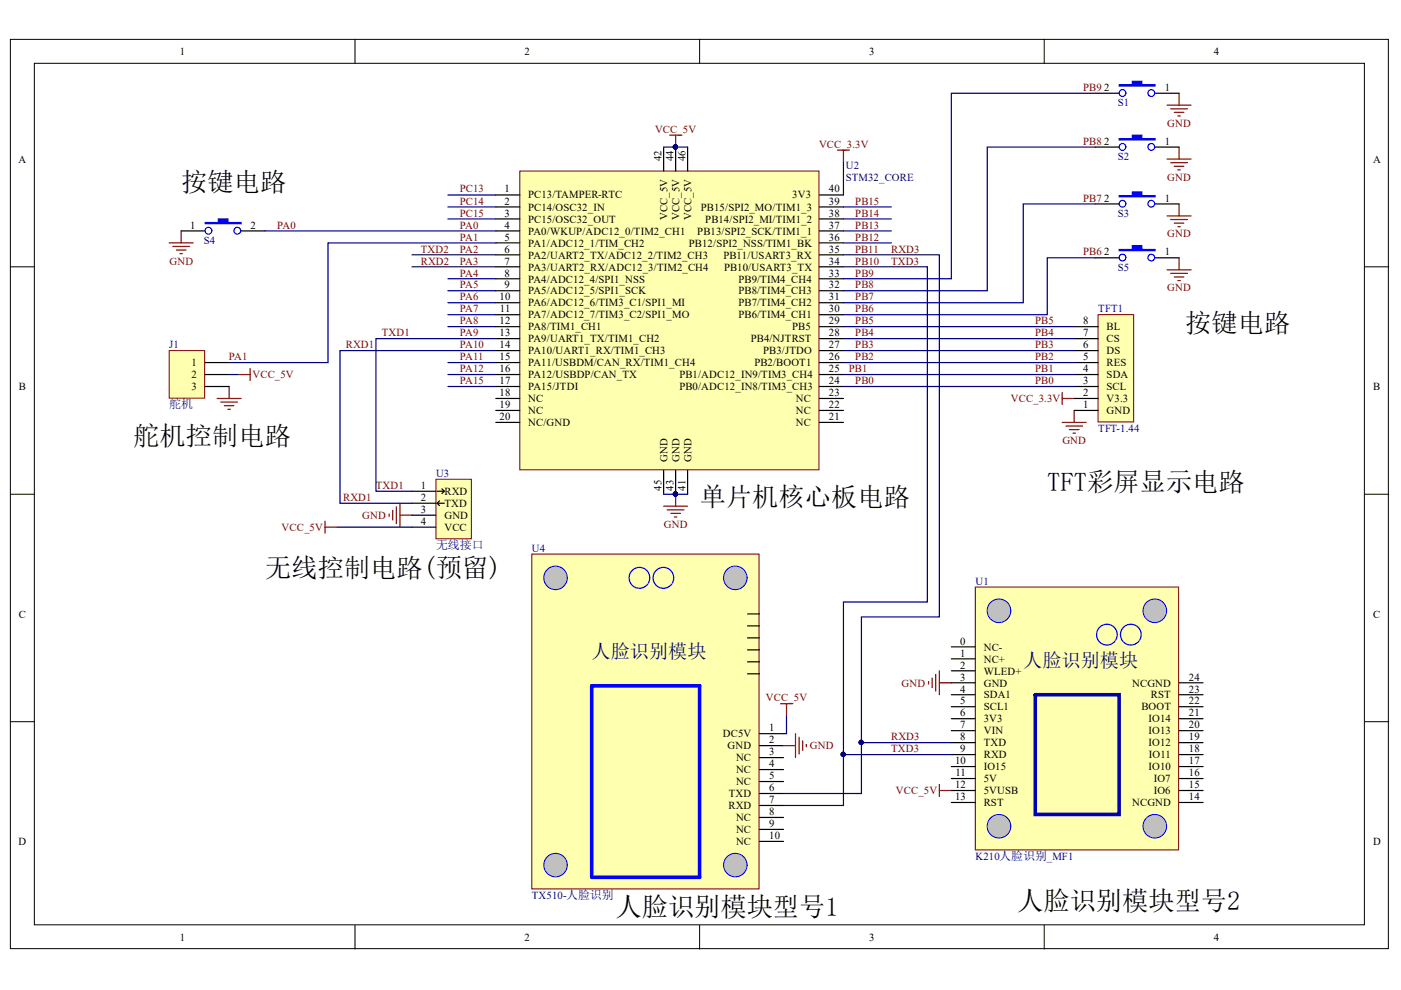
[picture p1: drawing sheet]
<svg xmlns="http://www.w3.org/2000/svg" width="297mm" height="210mm" viewBox="0 0 297 210" stroke-linecap="round" stroke-linejoin="round" font-family="sans-serif">
<g fill="#fff" stroke="#000" stroke-width=".21">
<path d="M2.2 8.3h292.2v192.8h-292.2z"/>
<path d="M7.3 13.4h282v182.7h-282z"/>
</g>
<path d="M75.3 8.3v5.1M148.3 8.3v5.1M221.4 8.3v5.1M2.2 56.6h5.1M289.4 56.6h5.1M2.2 104.8h5.1M289.4 104.8h5.1M2.2 153h5.1M289.4 153h5.1M75.3 196.2v5M148.3 196.2v5M221.4 196.2v5" fill="none" stroke="#000" stroke-width=".21"/>
<path d="M142 28.7h2.5M143.2 28.7v2.5M177.6 31.8h2.5M178.8 31.8v2.6M140.7 107.3h5.1M141.5 108.1h3.5M142.2 108.9h2.1M143 109.6h.5M143.2 104.8v2.5" fill="none" stroke="#800000" stroke-width=".25"/>
<g fill="#000080" stroke="#000080" stroke-width=".21">
<circle cx="143.2" cy="31.2" r=".46"/>
<circle cx="143.2" cy="104.7" r=".46"/>
</g>
<path d="M110.2 36.3h63.4v63.3h-63.4z" fill="#ffffb0" stroke="#800000" stroke-width=".21"/>
<g fill="none" stroke="#000" stroke-width=".25">
<path d="M140.7 31.2v5.1M143.2 31.2v5.1M145.8 31.2v5.1M38.4 49h5.1M105.1 41.3h5.1M105.1 43.9h5.1M105.1 46.4h5.1M105.1 49h5.1M105.1 51.5h5.1M105.1 54h5.1M105.1 56.6h5.1M105.1 59.1h5.1"/>
<path d="M173.7 41.3h5.1M173.7 43.9h5.1M173.7 46.4h5.1M173.7 49h5.1M173.7 51.5h5.1M173.7 54h5.1M173.7 56.6h5.1M173.7 59.1h5.1M105.1 61.6h5.1M105.1 64.2h5.1M105.1 66.7h5.1M105.1 79.4h5.1"/>
<path d="M105.1 76.9h5.1M105.1 69.3h5.1M105.1 71.8h5.1M105.1 74.3h5.1M173.7 61.6h5.1M173.7 64.2h5.1M173.7 66.7h5.1M173.7 79.4h5.1M173.7 76.9h5.1M173.7 69.3h5.1M173.7 71.8h5.1M173.7 74.3h5.1"/>
<path d="M105.1 81.9h5.1M105.1 84.5h5.1M105.1 87h5.1M105.1 89.6h5.1M140.7 99.7v5.1M143.2 99.7v5.1M145.8 99.7v5.1M173.7 81.9h5.1M173.7 84.5h5.1M173.7 87h5.1M173.7 89.6h5.1"/>
</g>
<g fill="#000080" stroke="#000080" stroke-width=".21">
<circle cx="143.2" cy="104.7" r=".46"/>
<circle cx="143.2" cy="31.2" r=".46"/>
</g>
<path d="M35.9 51.5h5.1M36.6 52.3h3.6M37.4 53h2M38.2 53.8h.5M38.4 49v2.5" fill="none" stroke="#800000" stroke-width=".25"/>
<path d="M43.5 47.2h2.8v-.8h2v.8h2.8v.2h-7.6z" fill-rule="evenodd" fill="#00f"/>
<g fill="none" stroke="#00f" stroke-width=".25">
<path d="M43.5 47.2h2.8v-.8h2v.8h2.8v.2h-7.6z"/>
<circle cx="44.2" cy="48.9" r=".72"/>
<circle cx="50.3" cy="48.9" r=".72"/>
</g>
<path d="M244.9 19.8h5.1M51.1 49h5.1" fill="none" stroke="#000" stroke-width=".25"/>
<path d="M250 19.8v2.5M247.4 22.3h5.1M248.2 23.1h3.6M249 23.8h2M249.7 24.6h.5" fill="none" stroke="#800000" stroke-width=".25"/>
<path d="M237.3 18h2.8v-.8h2v.8h2.8v.2h-7.6z" fill-rule="evenodd" fill="#00f"/>
<g fill="none" stroke="#00f" stroke-width=".25">
<path d="M237.3 18h2.8v-.8h2v.8h2.8v.2h-7.6z"/>
<circle cx="238" cy="19.7" r=".72"/>
<circle cx="244.1" cy="19.7" r=".72"/>
</g>
<path d="M232.2 19.8h5.1M244.9 31.2h5.1" fill="none" stroke="#000" stroke-width=".25"/>
<path d="M247.4 33.7h5.1M248.2 34.5h3.6M249 35.2h2M249.7 36h.5M250 31.2v2.5" fill="none" stroke="#800000" stroke-width=".25"/>
<path d="M237.3 29.4h2.8v-.7h2v.7h2.8v.3h-7.6z" fill-rule="evenodd" fill="#00f"/>
<g fill="none" stroke="#00f" stroke-width=".25">
<path d="M237.3 29.4h2.8v-.7h2v.7h2.8v.3h-7.6z"/>
<circle cx="238" cy="31.2" r=".72"/>
<circle cx="244.1" cy="31.2" r=".72"/>
</g>
<path d="M232.2 31.2h5.1M244.9 43.2h5.1" fill="none" stroke="#000" stroke-width=".25"/>
<path d="M247.4 45.8h5.1M248.2 46.5h3.6M249 47.3h2M249.7 48.1h.5M250 43.2v2.6" fill="none" stroke="#800000" stroke-width=".25"/>
<path d="M237.3 41.5h2.8v-.8h2v.8h2.8v.2h-7.6z" fill-rule="evenodd" fill="#00f"/>
<g fill="none" stroke="#00f" stroke-width=".25">
<path d="M237.3 41.5h2.8v-.8h2v.8h2.8v.2h-7.6z"/>
<circle cx="238" cy="43.2" r=".71"/>
<circle cx="244.1" cy="43.2" r=".71"/>
</g>
<path d="M232.2 43.2h5.1M244.9 54.7h5.1" fill="none" stroke="#000" stroke-width=".25"/>
<path d="M247.4 57.2h5.1M248.2 58h3.6M249 58.7h2M249.7 59.5h.5M250 54.7v2.5" fill="none" stroke="#800000" stroke-width=".25"/>
<path d="M237.3 52.9h2.8v-.8h2v.8h2.8v.2h-7.6z" fill-rule="evenodd" fill="#00f"/>
<g fill="none" stroke="#00f" stroke-width=".25">
<path d="M237.3 52.9h2.8v-.8h2v.8h2.8v.2h-7.6z"/>
<circle cx="238" cy="54.6" r=".71"/>
<circle cx="244.1" cy="54.6" r=".71"/>
</g>
<path d="M232.2 54.7h5.1" fill="none" stroke="#000" stroke-width=".25"/>
<path d="M225.2 89.6h5.1M225.2 83.2v2.6M225.2 84.5h2.5M226 90.3h3.5M226.7 91.1h2.1M227.5 91.8h.5M227.7 87v2.6" fill="none" stroke="#800000" stroke-width=".25"/>
<path d="M232.8 66.7h7.6v22.8h-7.6z" fill="#ffffb0" stroke="#800000" stroke-width=".21"/>
<path d="M227.7 79.4h5.1M227.7 76.9h5.1M227.7 74.3h5.1M227.7 71.8h5.1M227.7 69.3h5.1M227.7 87h5.1M227.7 81.9h5.1M227.7 84.5h5.1" fill="none" stroke="#000" stroke-width=".25"/>
<path d="M50.5 79.4h2.5M53 78.1v2.6M46 84.5h5.1M46.8 85.2h3.6M47.6 86h2M48.3 86.8h.5M48.6 81.9v2.6" fill="none" stroke="#800000" stroke-width=".25"/>
<path d="M35.9 74.3h7.5v10.1h-7.5z" fill="#ffffb0" stroke="#800000" stroke-width=".21"/>
<path d="M43.5 76.9h5.1M43.5 79.4h5.1M43.5 81.9h5.1" fill="none" stroke="#000" stroke-width=".25"/>
<g fill="none" stroke="#800000" stroke-width=".25">
<path d="M68.9 110.5v2.5M68.9 111.8h2.6M82.5 109v.5M83.3 108.2v2M84 107.5v3.5M84.8 106.7v5.1M84.8 109.2h2.5M196.9 144.5v.5M197.6 143.7v2.1M198.4 143v3.5M199.2 142.2v5.1M199.2 144.8h2.5"/>
<path d="M199.2 166.3v2.6M199.2 167.6h2.5"/>
</g>
<path d="M92.4 101.6h7.5v12.6h-7.5z" fill="#ffffb0" stroke="#800000" stroke-width=".21"/>
<path d="M87.3 104.2h5.1M87.3 106.7h5.1M87.3 109.2h5.1M87.3 111.8h5.1M92.7 104.2h1.5M92.7 106.7h1.5M92.7 106.7l.5 .5M93.2 106.2l-.5 .5M93.7 103.6l.5 .6M94.2 104.2l-.5 .5" fill="none" stroke="#000" stroke-width=".25"/>
<path d="M206.8 124.5h43.1v55.7h-43.1z" fill="#ffffb0" stroke="#800000" stroke-width=".21"/>
<path d="M201.7 137.2h5.1M201.7 139.7h5.1M201.7 144.8h5.1M201.7 147.3h5.1M201.7 149.8h5.1M201.7 152.4h5.1M201.7 154.9h5.1M201.7 157.5h5.1M201.7 160h5.1M201.7 162.5h5.1M201.7 165.1h5.1" fill="none" stroke="#000" stroke-width=".25"/>
<circle cx="211.8" cy="175.2" r="2.5" fill="#c0c0c0" stroke="#00f" stroke-width=".21"/>
<g fill="none" stroke="#000" stroke-width=".25">
<path d="M250 160h5.1M250 157.5h5.1M250 154.9h5.1M250 152.4h5.1M250 149.8h5.1M250 147.3h5.1M250 144.8h5.1M201.7 167.6h5.1M201.7 170.1h5.1M250 167.6h5.1M250 170.1h5.1M250 165.1h5.1"/>
<path d="M250 162.5h5.1"/>
</g>
<g fill="#c0c0c0" stroke="#00f" stroke-width=".21">
<circle cx="211.8" cy="129.5" r="2.5"/>
<circle cx="244.8" cy="175.2" r="2.5"/>
</g>
<path d="M236.6 135.6a2.19 2.19 0 0 0-1.9-3.2 2.19 2.19 0 0 0-2 3.2 2.19 2.19 0 0 0 3.8 .3M241.7 135.6a2.2 2.2 0 0 0-1.9-3.2 2.2 2.2 0 0 0-2 3.1 2.2 2.2 0 0 0 3.7 .4" fill="none" stroke="#00f" stroke-width=".25"/>
<g fill="#00f">
<circle cx="234.7" cy="134.6" r=".38"/>
<circle cx="239.8" cy="134.6" r=".38"/>
</g>
<circle cx="244.8" cy="129.5" r="2.5" fill="#c0c0c0" stroke="#00f" stroke-width=".21"/>
<path d="M219.5 147.3h17.8v25.4h-17.8z" fill="none" stroke="#0000b4" stroke-width=".76"/>
<path d="M201.7 142.2h5.1" fill="none" stroke="#000" stroke-width=".25"/>
<path d="M112.8 117.5h48.1v71h-48.1z" fill="#ffffb0" stroke="#800000" stroke-width=".21"/>
<path d="M161 155.6h5.1M161 158.1h5.1M161 160.6h5.1M161 163.2h5.1M161 165.7h5.1M161 168.2h5.1M161 170.8h5.1M161 173.3h5.1M161 175.9h5.1M161 178.4h5.1" fill="none" stroke="#000" stroke-width=".25"/>
<g fill="#c0c0c0" stroke="#00f" stroke-width=".21">
<circle cx="117.8" cy="122.5" r="2.5"/>
<circle cx="155.9" cy="122.5" r="2.5"/>
</g>
<path d="M137.5 123.6a2.19 2.19 0 0 0-1.9-3.2 2.19 2.19 0 0 0-2 3.1 2.19 2.19 0 0 0 3.7 .3M142.6 123.6a2.19 2.19 0 0 0-1.9-3.2 2.19 2.19 0 0 0-2 3.1 2.19 2.19 0 0 0 3.7 .3" fill="none" stroke="#00f" stroke-width=".25"/>
<g fill="#c0c0c0" stroke="#00f" stroke-width=".21">
<circle cx="117.8" cy="183.4" r="2.49"/>
<circle cx="155.9" cy="183.4" r="2.49"/>
</g>
<g fill="#00f">
<circle cx="135.6" cy="122.6" r=".38"/>
<circle cx="140.7" cy="122.6" r=".38"/>
</g>
<path d="M125.5 145.4h22.8v40.6h-22.8z" fill="none" stroke="#00f" stroke-width=".76"/>
<path d="M158.5 130.2h2.5M158.5 132.7h2.5M158.5 135.2h2.5M158.5 137.8h2.5M158.5 140.3h2.5M158.5 142.9h2.5" fill="none" stroke="#000" stroke-width=".25"/>
<path d="M165.5 149.2h2.5M166.1 158.1h2.6M166.8 149.2v2.5M168.7 155.6v5M169.4 156.3v3.6M170.2 157.1v2M170.9 157.8v.5" fill="none" stroke="#800000" stroke-width=".25"/>
<g fill="none" stroke="#000080" stroke-width=".25">
<path d="M232.2 19.8h-30.5v39.3h-22.9M140.7 31.2h5.1M178.8 34.4v6.9M232.2 31.2h-22.9v30.4h-30.5M56.2 49h48.9M87.3 56.6h17.8M87.3 54h17.8M95 46.4h10.1M95 43.9h10.1M95 41.3h10.1M95 59.1h10.1M105.1 51.5h-35.6v25.4h-20.9"/>
<path d="M178.8 54h20.4v76.8h-16.6v26.7h19.1M178.8 56.6h17.8v71h-17.8v32.4h22.9M178.8 51.5h10.2M178.8 49h10.2M178.8 46.4h10.2M178.8 43.9h10.2M232.2 54.7h-10.2v12h-43.2M232.2 43.2h-15.3v21h-38.1M48.6 79.4h1.9M95 66.7h10.1M95 64.2h10.1M95 61.6h10.1"/>
<path d="M95 69.3h10.1M95 76.9h10.1M95 79.4h10.1M105.1 71.8h-25.4v32.4h7.6M105.1 74.3h-33v32.4h15.2M178.8 69.3h48.9M178.8 76.9h48.9M178.8 79.4h48.9M178.8 74.3h48.9M178.8 71.8h48.9M95 81.9h10.1M178.8 81.9h48.9"/>
<path d="M71.5 111.8h15.8M140.7 104.8h5.1M166.8 151.7v3.9h-.7M178.8 160v10.8h-12.7M182.6 157.5v10.7h-16.5"/>
</g>
<g fill="#000080" stroke="#000080" stroke-width=".21">
<circle cx="143.2" cy="104.7" r=".46"/>
<circle cx="143.2" cy="31.2" r=".46"/>
<circle cx="182.6" cy="157.4" r=".46"/>
<circle cx="178.8" cy="159.9" r=".46"/>
</g>
<g font-size="5.6">
<text x="38.4" y="40.6">按键电路</text>
<text x="251.3" y="70.4">按键电路</text>
<text x="28.3" y="94.5">舵机控制电路</text>
<text x="148.4" y="107.2">单片机核心板电路</text>
<text x="222" y="104">TFT彩屏显示电路</text>
<text x="56.2" y="122.4">无线控制电路(预留)</text>
<text x="130.5" y="194.1">人脸识别模块型号1</text>
<text x="215.7" y="192.9">人脸识别模块型号2</text>
</g>
<g font-size="4.1" fill="#000080">
<text x="125.4" y="139.6">人脸识别模块</text>
<text x="217" y="141.4">人脸识别模块</text>
</g>
<g font-size="2.5" fill="#000080">
<text x="35.9" y="86.5">舵机</text>
<text x="92.4" y="116.3">无线接口</text>
</g>
<g font-size="2.3">
<text x="38.1" y="11.7">1</text>
<text x="111.2" y="11.7">2</text>
<text x="184.3" y="11.7">3</text>
<text x="257.4" y="11.7">4</text>
<text x="234.1" y="19.3">2</text>
<text x="247" y="19.3">1</text>
<text x="3.9" y="34.5">A</text>
<text x="140.2" y="34.2" transform="rotate(-90 140.2 34.2)">42</text>
<text x="142.8" y="34.2" transform="rotate(-90 142.8 34.2)">44</text>
<text x="145.3" y="34.2" transform="rotate(-90 145.3 34.2)">46</text>
<text x="234.1" y="30.7">2</text>
<text x="247" y="30.7">1</text>
<text x="291.1" y="34.5">A</text>
<text x="107" y="40.8">1</text>
<text x="175.8" y="40.8">40</text>
<text x="107" y="43.4">2</text>
<text x="107" y="46">3</text>
<text x="112" y="42.1">PC13/TAMPER-RTC</text>
<text x="112" y="44.7">PC14/OSC32_IN</text>
<text x="112" y="47.2">PC15/OSC32_OUT</text>
<text x="141.5" y="46.7" transform="rotate(-90 141.5 46.7)">VCC_5V</text>
<text x="144" y="46.7" transform="rotate(-90 144 46.7)">VCC_5V</text>
<text x="146.6" y="46.7" transform="rotate(-90 146.6 46.7)">VCC_5V</text>
<text x="148.6" y="44.7">PB15/SPI2_MO/TIM1_3</text>
<text x="149.5" y="47.2">PB14/SPI2_MI/TIM1_2</text>
<text x="168" y="42.1">3V3</text>
<text x="175.8" y="46">38</text>
<text x="175.8" y="43.4">39</text>
<text x="234.1" y="42.7">2</text>
<text x="247" y="42.7">1</text>
<text x="40.3" y="48.5">1</text>
<text x="53.1" y="48.5">2</text>
<text x="107" y="48.5">4</text>
<text x="107" y="51">5</text>
<text x="107" y="53.6">6</text>
<text x="112" y="49.8">PA0/WKUP/ADC12_0/TIM2_CH1</text>
<text x="112" y="52.3">PA1/ADC12_1/TIM_CH2</text>
<text x="146.1" y="52.3">PB12/SPI2_NSS/TIM1_BK</text>
<text x="147.8" y="49.8">PB13/SPI2_SCK/TIM1_1</text>
<text x="175.8" y="53.6">35</text>
<text x="175.8" y="51">36</text>
<text x="175.8" y="48.5">37</text>
<text x="107" y="56.1">7</text>
<text x="107" y="58.6">8</text>
<text x="112" y="54.8">PA2/UART2_TX/ADC12_2/TIM2_CH3</text>
<text x="112" y="57.4">PA3/UART2_RX/ADC12_3/TIM2_CH4</text>
<text x="112" y="59.9">PA4/ADC12_4/SPI1_NSS</text>
<text x="153.4" y="54.8">PB11/USART3_RX</text>
<text x="153.5" y="57.4">PB10/USART3_TX</text>
<text x="156.6" y="59.9">PB9/TIM4_CH4</text>
<text x="175.8" y="56.1">34</text>
<text x="175.8" y="58.6">33</text>
<text x="234.1" y="54.2">2</text>
<text x="247" y="54.2">1</text>
<text x="105.9" y="63.7">10</text>
<text x="107" y="61.2">9</text>
<text x="112" y="62.4">PA5/ADC12_5/SPI1_SCK</text>
<text x="112" y="65">PA6/ADC12_6/TIM3_C1/SPI1_MI</text>
<text x="156.6" y="65">PB7/TIM4_CH2</text>
<text x="156.6" y="62.4">PB8/TIM4_CH3</text>
<text x="175.8" y="63.7">31</text>
<text x="175.8" y="61.2">32</text>
<text x="105.9" y="68.8">12</text>
<text x="105.9" y="71.3">13</text>
<text x="106" y="66.2">11</text>
<text x="112" y="67.5">PA7/ADC12_7/TIM3_C2/SPI1_MO</text>
<text x="112" y="70">PA8/TIM1_CH1</text>
<text x="156.6" y="67.5">PB6/TIM4_CH1</text>
<text x="168" y="70">PB5</text>
<text x="175.8" y="71.3">28</text>
<text x="175.8" y="68.8">29</text>
<text x="175.8" y="66.2">30</text>
<text x="229.6" y="71.3">7</text>
<text x="229.6" y="68.8">8</text>
<text x="234.6" y="70">BL</text>
<text x="40.6" y="77.6">1</text>
<text x="105.9" y="73.8">14</text>
<text x="105.9" y="76.4">15</text>
<text x="112" y="72.6">PA9/UART1_TX/TIM1_CH2</text>
<text x="112" y="75.1">PA10/UART1_RX/TIM1_CH3</text>
<text x="112" y="77.6">PA11/USBDM/CAN_RX/TIM1_CH4</text>
<text x="159.2" y="72.6">PB4/NJTRST</text>
<text x="159.9" y="77.6">PB2/BOOT1</text>
<text x="161.8" y="75.1">PB3/JTDO</text>
<text x="175.8" y="76.4">26</text>
<text x="175.8" y="73.8">27</text>
<text x="229.6" y="76.4">5</text>
<text x="229.6" y="73.8">6</text>
<text x="234.6" y="77.6">RES</text>
<text x="234.6" y="75.1">DS</text>
<text x="234.6" y="72.6">CS</text>
<text x="4" y="82.7">B</text>
<text x="40.6" y="80.2">2</text>
<text x="40.6" y="82.7">3</text>
<text x="105.9" y="78.9">16</text>
<text x="105.9" y="81.4">17</text>
<text x="105.9" y="84">18</text>
<text x="112" y="80.2">PA12/USBDP/CAN_TX</text>
<text x="112" y="82.7">PA15/JTDI</text>
<text x="144" y="82.7">PB0/ADC12_IN8/TIM3_CH3</text>
<text x="144" y="80.2">PB1/ADC12_IN9/TIM3_CH4</text>
<text x="175.8" y="81.4">24</text>
<text x="175.8" y="78.9">25</text>
<text x="175.8" y="84">23</text>
<text x="229.6" y="81.4">3</text>
<text x="229.6" y="78.9">4</text>
<text x="229.6" y="84">2</text>
<text x="234.6" y="82.7">SCL</text>
<text x="234.6" y="80.2">SDA</text>
<text x="291.1" y="82.7">B</text>
<text x="105.9" y="86.5">19</text>
<text x="105.9" y="89">20</text>
<text x="112" y="85.2">NC</text>
<text x="112" y="87.8">NC</text>
<text x="168.7" y="87.8">NC</text>
<text x="168.7" y="85.2">NC</text>
<text x="175.8" y="89">21</text>
<text x="175.8" y="86.5">22</text>
<text x="229.6" y="86.5">1</text>
<text x="234.6" y="87.8">GND</text>
<text x="234.6" y="85.2">V3.3</text>
<text x="112" y="90.3">NC/GND</text>
<text x="168.7" y="90.3">NC</text>
<text x="141.5" y="97.9" transform="rotate(-90 141.5 97.9)">GND</text>
<text x="144" y="97.9" transform="rotate(-90 144 97.9)">GND</text>
<text x="146.6" y="97.9" transform="rotate(-90 146.6 97.9)">GND</text>
<text x="89.2" y="103.7">1</text>
<text x="89.2" y="106.2">2</text>
<text x="94.2" y="104.9">RXD</text>
<text x="94.2" y="107.5">TXD</text>
<text x="140.2" y="104" transform="rotate(-90 140.2 104)">45</text>
<text x="142.8" y="104" transform="rotate(-90 142.8 104)">43</text>
<text x="145.3" y="104" transform="rotate(-90 145.3 104)">41</text>
<text x="89.2" y="108.7">3</text>
<text x="89.2" y="111.3">4</text>
<text x="94.2" y="110">GND</text>
<text x="94.2" y="112.5">VCC</text>
<text x="4" y="130.9">C</text>
<text x="291.1" y="130.9">C</text>
<text x="203.6" y="136.7">0</text>
<text x="208.6" y="138">NC-</text>
<text x="203.6" y="139.2">1</text>
<text x="203.6" y="141.8">2</text>
<text x="208.6" y="140.5">NC+</text>
<text x="208.6" y="143">WLED+</text>
<text x="203.6" y="144.3">3</text>
<text x="203.6" y="146.8">4</text>
<text x="203.6" y="149.4">5</text>
<text x="208.6" y="145.6">GND</text>
<text x="208.6" y="148.1">SDA1</text>
<text x="240" y="145.6">NCGND</text>
<text x="244" y="148.1">RST</text>
<text x="252.1" y="149.4">22</text>
<text x="252.1" y="146.8">23</text>
<text x="252.1" y="144.3">24</text>
<text x="163.1" y="155">1</text>
<text x="203.6" y="151.9">6</text>
<text x="203.6" y="154.4">7</text>
<text x="208.6" y="150.6">SCL1</text>
<text x="208.6" y="153.2">3V3</text>
<text x="208.6" y="155.7">VIN</text>
<text x="242" y="150.6">BOOT</text>
<text x="243.5" y="155.7">IO13</text>
<text x="243.5" y="153.2">IO14</text>
<text x="252.1" y="154.4">20</text>
<text x="252.1" y="151.9">21</text>
<text x="153.3" y="156.3">DC5V</text>
<text x="154.3" y="158.8">GND</text>
<text x="156.1" y="161.4">NC</text>
<text x="163.1" y="160.1">3</text>
<text x="163.1" y="157.6">2</text>
<text x="203.6" y="157">8</text>
<text x="203.6" y="159.5">9</text>
<text x="208.6" y="158.2">TXD</text>
<text x="208.6" y="160.8">RXD</text>
<text x="243.5" y="158.2">IO12</text>
<text x="243.6" y="160.8">IO11</text>
<text x="252.1" y="159.5">18</text>
<text x="252.1" y="157">19</text>
<text x="156.1" y="164">NC</text>
<text x="156.1" y="166.5">NC</text>
<text x="163.1" y="162.6">4</text>
<text x="163.1" y="165.2">5</text>
<text x="163.1" y="167.8">6</text>
<text x="202.5" y="162">10</text>
<text x="202.5" y="167.1">12</text>
<text x="202.6" y="164.6">11</text>
<text x="208.6" y="163.3">IO15</text>
<text x="208.6" y="165.8">5V</text>
<text x="243.5" y="163.3">IO10</text>
<text x="244.6" y="165.8">IO7</text>
<text x="252.1" y="167.1">15</text>
<text x="252.1" y="164.6">16</text>
<text x="252.1" y="162">17</text>
<text x="154.4" y="171.6">RXD</text>
<text x="154.5" y="169">TXD</text>
<text x="163.1" y="170.3">7</text>
<text x="163.1" y="172.9">8</text>
<text x="202.5" y="169.6">13</text>
<text x="208.6" y="168.4">5VUSB</text>
<text x="208.6" y="170.9">RST</text>
<text x="240" y="170.9">NCGND</text>
<text x="244.6" y="168.4">IO6</text>
<text x="252.1" y="169.6">14</text>
<text x="3.9" y="179.2">D</text>
<text x="156.1" y="174.1">NC</text>
<text x="156.1" y="176.7">NC</text>
<text x="156.1" y="179.2">NC</text>
<text x="163.1" y="175.4">9</text>
<text x="163.1" y="177.9">10</text>
<text x="291.1" y="179.2">D</text>
<text x="38.1" y="199.5">1</text>
<text x="111.2" y="199.5">2</text>
<text x="184.3" y="199.5">3</text>
<text x="257.4" y="199.5">4</text>
</g>
<g font-size="2.3" fill="#800000">
<text x="229.6" y="19.3">PB9</text>
<text x="138.9" y="28.1">VCC_5V</text>
<text x="247.5" y="26.9">GND</text>
<text x="173.6" y="31.3">VCC_3.3V</text>
<text x="229.6" y="30.7">PB8</text>
<text x="97.5" y="40.8">PC13</text>
<text x="247.5" y="38.3">GND</text>
<text x="97.5" y="43.4">PC14</text>
<text x="97.5" y="46">PC15</text>
<text x="181.3" y="46">PB14</text>
<text x="181.3" y="43.4">PB15</text>
<text x="229.6" y="42.7">PB7</text>
<text x="58.8" y="48.5">PA0</text>
<text x="89.2" y="53.6">TXD2</text>
<text x="97.5" y="51">PA1</text>
<text x="97.5" y="53.6">PA2</text>
<text x="97.5" y="48.5">PA0</text>
<text x="181.3" y="53.6">PB11</text>
<text x="181.3" y="51">PB12</text>
<text x="181.3" y="48.5">PB13</text>
<text x="189" y="53.6">RXD3</text>
<text x="247.5" y="50.4">GND</text>
<text x="35.9" y="56.1">GND</text>
<text x="89.2" y="56.1">RXD2</text>
<text x="97.5" y="56.1">PA3</text>
<text x="97.5" y="58.6">PA4</text>
<text x="181.3" y="58.6">PB9</text>
<text x="181.3" y="56.1">PB10</text>
<text x="189" y="56.1">TXD3</text>
<text x="229.6" y="54.2">PB6</text>
<text x="97.5" y="61.2">PA5</text>
<text x="97.5" y="63.7">PA6</text>
<text x="181.3" y="61.2">PB8</text>
<text x="181.3" y="63.7">PB7</text>
<text x="247.5" y="61.8">GND</text>
<text x="80.9" y="71.3">TXD1</text>
<text x="97.5" y="68.8">PA8</text>
<text x="97.5" y="71.3">PA9</text>
<text x="97.5" y="66.2">PA7</text>
<text x="181.3" y="71.3">PB4</text>
<text x="181.3" y="68.8">PB5</text>
<text x="181.3" y="66.2">PB6</text>
<text x="219.5" y="71.3">PB4</text>
<text x="219.5" y="68.8">PB5</text>
<text x="48.5" y="76.4">PA1</text>
<text x="73.3" y="73.8">RXD1</text>
<text x="97.5" y="73.8">PA10</text>
<text x="97.5" y="76.4">PA11</text>
<text x="181.3" y="76.4">PB2</text>
<text x="181.3" y="73.8">PB3</text>
<text x="219.5" y="76.4">PB2</text>
<text x="219.5" y="73.8">PB3</text>
<text x="53.5" y="80.2">VCC_5V</text>
<text x="97.5" y="78.9">PA12</text>
<text x="97.5" y="81.4">PA15</text>
<text x="180" y="78.9">PB1</text>
<text x="181.3" y="81.4">PB0</text>
<text x="219.5" y="81.4">PB0</text>
<text x="219.5" y="78.9">PB1</text>
<text x="214.3" y="85.2">VCC_3.3V</text>
<text x="225.2" y="94.1">GND</text>
<text x="72.7" y="106.2">RXD1</text>
<text x="79.7" y="103.7">TXD1</text>
<text x="59.7" y="112.5">VCC_5V</text>
<text x="76.8" y="110">GND</text>
<text x="140.7" y="111.9">GND</text>
<text x="162.4" y="148.7">VCC_5V</text>
<text x="191.2" y="145.6">GND</text>
<text x="171.7" y="158.8">GND</text>
<text x="189" y="157">RXD3</text>
<text x="189" y="159.5">TXD3</text>
<text x="190" y="168.4">VCC_5V</text>
</g>
<g font-size="2.3" fill="#000080">
<text x="237" y="22.6">S1</text>
<text x="179.3" y="35.7">U2</text>
<text x="237" y="34">S2</text>
<text x="179.3" y="38.3">STM32_CORE</text>
<text x="237" y="46">S3</text>
<text x="43.2" y="51.8">S4</text>
<text x="237" y="57.4">S5</text>
<text x="232.9" y="66.2">TFT1</text>
<text x="35.9" y="73.8">J1</text>
<text x="232.9" y="91.6">TFT-1.44</text>
<text x="92.4" y="101.1">U3</text>
<text x="112.7" y="117">U4</text>
<text x="206.8" y="123.9">U1</text>
<text x="206.8" y="182.3">K210人脸识别_MF1</text>
<text x="112.7" y="190.6">TX510-人脸识别</text>
</g>
</svg>
